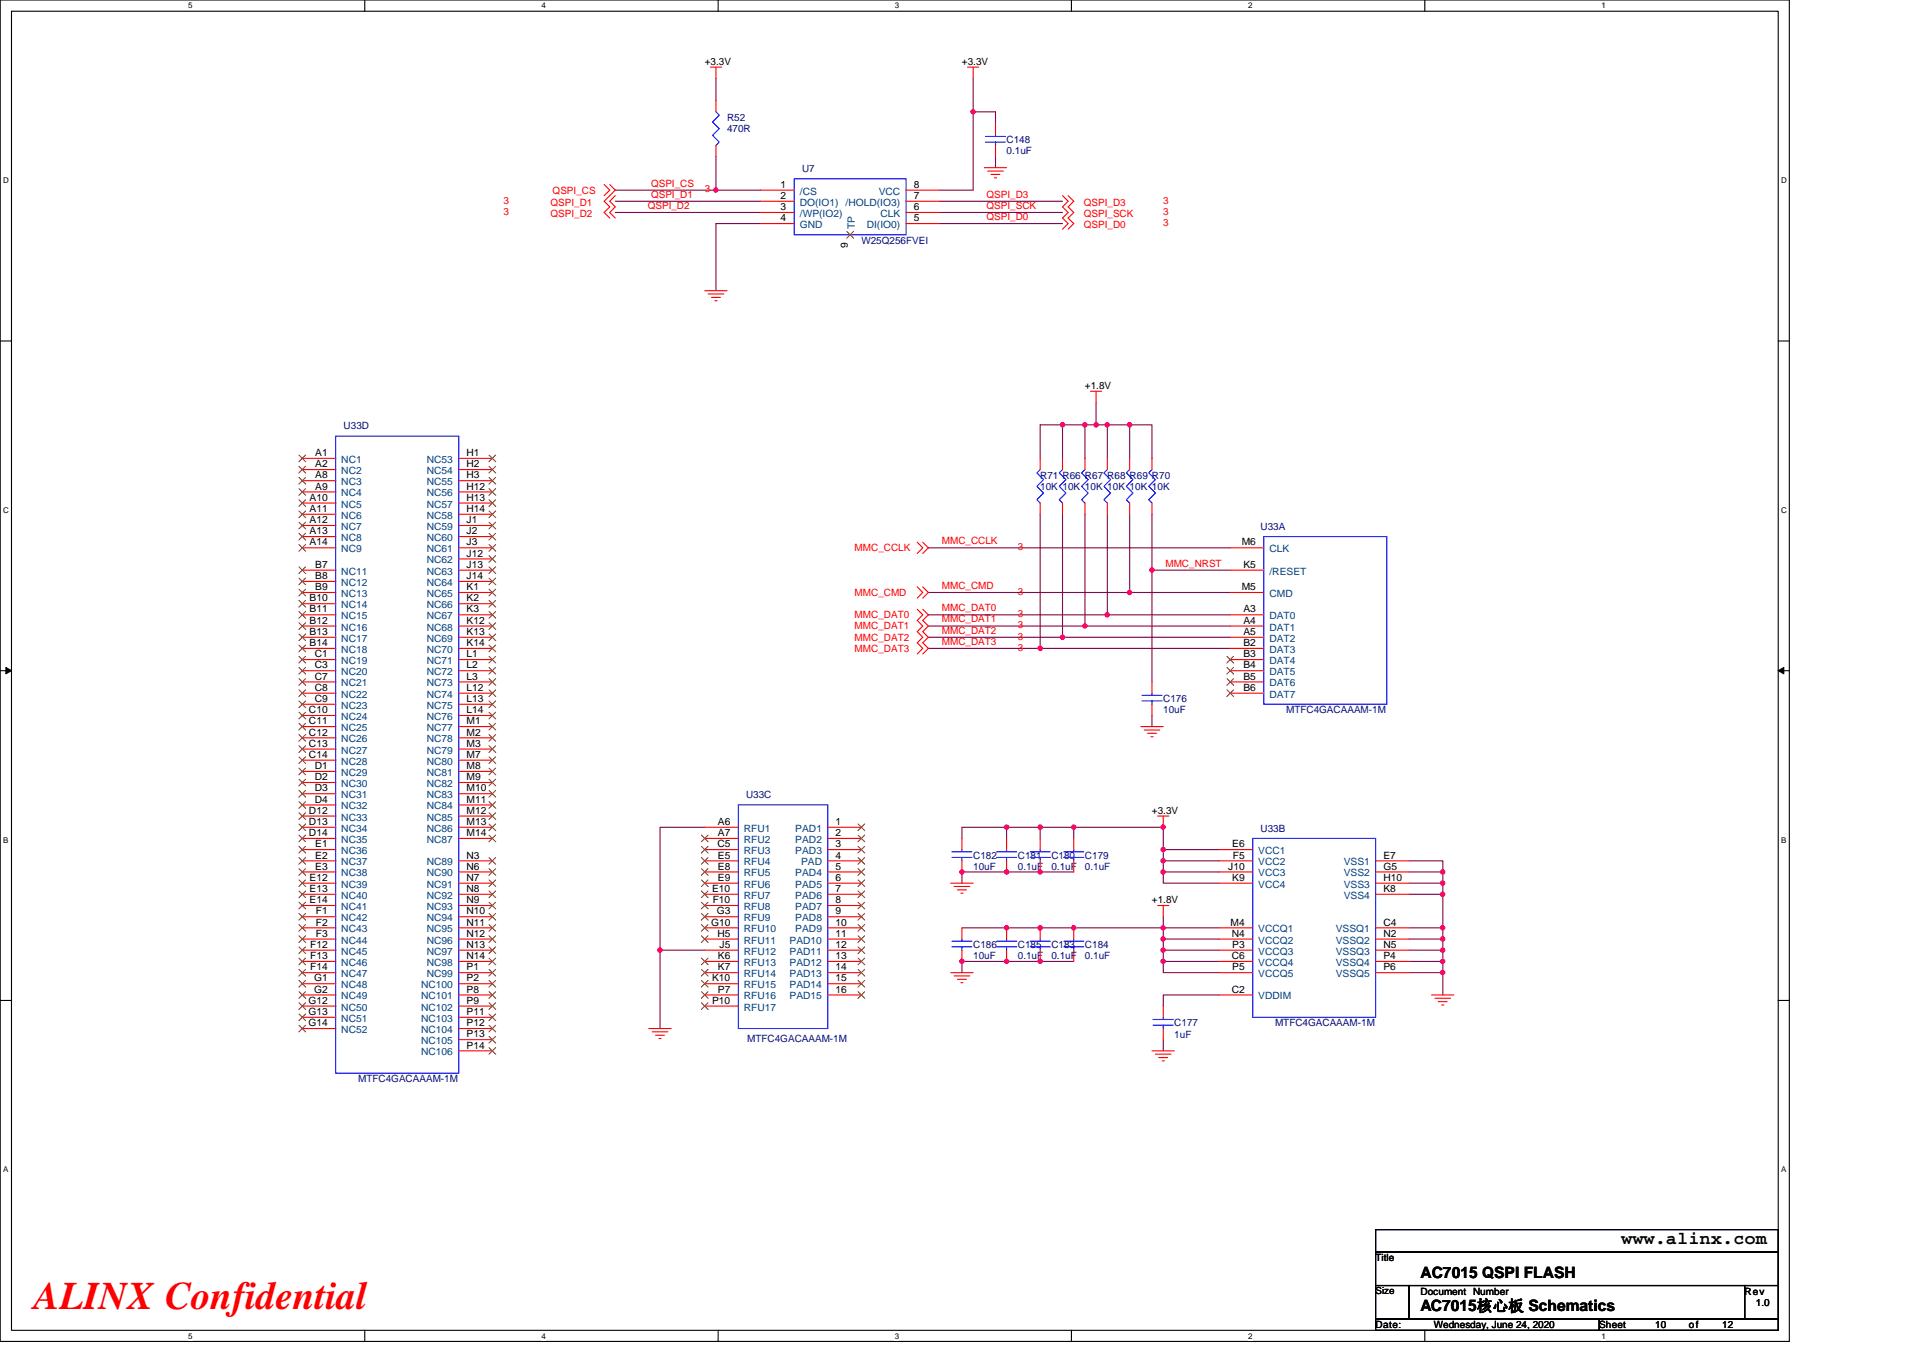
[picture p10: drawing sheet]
<svg xmlns="http://www.w3.org/2000/svg" width="297mm" height="210mm" viewBox="0 0 297 210" stroke-linecap="round" stroke-linejoin="round" font-family="sans-serif">
<path d="M0 0h276.4v207.3h-276.4zM1.8 1.7h272.9v203.8h-272.9z" fill="none" stroke="#000" stroke-width=".17"/>
<g fill="#fff">
<path d="M29.1 .2h.6v1.4h-.6z"/>
<path d="M29.1 205.7h.6v1.4h-.6z"/>
</g>
<path d="M56.3 0v1.7M56.3 205.5v1.8" fill="none" stroke="#000" stroke-width=".17"/>
<g fill="#fff">
<path d="M83.6 .2h.7v1.4h-.7z"/>
<path d="M83.6 205.7h.7v1.4h-.7z"/>
</g>
<path d="M110.9 0v1.7M110.9 205.5v1.8" fill="none" stroke="#000" stroke-width=".17"/>
<g fill="#fff">
<path d="M138.2 .2h.7v1.4h-.7z"/>
<path d="M138.2 205.7h.7v1.4h-.7z"/>
</g>
<path d="M165.5 0v1.7M165.5 205.5v1.8" fill="none" stroke="#000" stroke-width=".17"/>
<g fill="#fff">
<path d="M192.8 .2h.6v1.4h-.6z"/>
<path d="M192.8 205.7h.6v1.4h-.6z"/>
</g>
<path d="M220.1 0v1.7M220.1 205.5v1.8" fill="none" stroke="#000" stroke-width=".17"/>
<g fill="#fff">
<path d="M247.4 .2h.6v1.4h-.6z"/>
<path d="M247.4 205.7h.6v1.4h-.6z"/>
<path d="M.5 27.2h.8v1.4h-.8z"/>
<path d="M275.1 27.2h.9v1.4h-.9z"/>
<path d="M.5 78.1h.8v1.4h-.8z"/>
<path d="M275.1 78.1h.9v1.4h-.9z"/>
</g>
<path d="M0 52.7h1.8M274.7 52.7h1.7" fill="none" stroke="#000" stroke-width=".17"/>
<g fill="#fff">
<path d="M.5 129.1h.8v1.4h-.8z"/>
<path d="M275.1 129.1h.8v1.4h-.8z"/>
</g>
<path d="M0 103.6h1.8M274.7 103.6h1.7" fill="none" stroke="#000" stroke-width=".17"/>
<path d="M.9 103.1l.9 .5-.9 .5zM274.7 103.6l.8-.5v1z" fill="#000" stroke="#000" stroke-width=".15"/>
<g fill="#fff">
<path d="M.5 180h.8v1.4h-.8z"/>
<path d="M275.1 180h.8v1.4h-.8z"/>
</g>
<path d="M0 154.6h1.8M274.7 154.6h1.7M212.5 190h62.2v3.5h-62.2zM212.5 193.5h62.2v5.1h-62.2zM212.5 198.6h5.2v5.2h-5.2zM217.7 198.6h51.8v5.2h-51.8zM269.5 198.6h5.2v5.2h-5.2zM212.5 203.8h34.5v1.7h-34.5zM247 203.8h27.7v1.7h-27.7z" fill="none" stroke="#000" stroke-width=".17"/>
<g fill="none" stroke="#800040" stroke-width=".17">
<path d="M110.6 12.1v3.5M150.3 17.3h3.5v1.7M150.3 17.3v12.1h-5.2M150.3 12.1v5.2M95 32.8h22.5M95 31.1h22.5M95 29.4h15.6M110.6 29.4h6.9M110.6 24.2v5.2M117.5 34.5h-6.9v10.4M145.1 31.1h19M145.1 34.5h19"/>
<path d="M145.1 32.8h19M153.8 24.2v1.7M160.7 79.5v20.7M164.1 70.8v-5.2h-3.4v5.2M164.1 65.6h3.5M164.1 79.5v19M167.6 65.6v5.2M167.6 79.5v17.2M169.3 62.2v3.4h-1.7M169.3 65.6h1.7v5.2M171 79.5v15.5M171 65.6h3.5"/>
<path d="M174.5 79.5v12M174.5 65.6v5.2M174.5 65.6h3.4v5.2M177.9 79.5v8.6M143.4 91.5h31.1M143.4 96.7h24.2M143.4 98.5h20.7M143.4 95h27.6M143.4 84.6h46.6M164.1 98.5h25.9M167.6 96.7h22.4M171 95h19"/>
<path d="M174.5 91.5h15.5M177.9 88.1v17.3M177.9 88.1h12.1M143.4 100.2h17.3M160.7 100.2h29.3M177.9 110.6v1.7M108.9 127.8h-6.9v19M155.5 129.5v-1.7h-6.9v1.7M155.5 127.8h5.2v1.7M160.7 127.8h5.2v1.7M165.9 134.7h-17.3v1.8M165.9 127.8h13.8v3.5h8.6"/>
<path d="M179.7 131.3v1.7h8.6M179.7 133v1.7h8.6M179.7 134.7v1.8h8.6M217.7 133h5.2v1.7M217.7 134.7h5.2v1.8M217.7 136.5h5.2v1.7M217.7 138.2h5.2v5.2M108.9 146.8h-6.9v12.1M148.6 143.4h31.1v1.7M165.9 148.5h-17.3v1.8M179.7 141.6v1.8h8.6M179.7 145.1h8.6"/>
<path d="M179.7 146.8h8.6M179.7 148.5h8.6M179.7 148.5v1.8h8.6M179.7 145.1v1.7M179.7 146.8v1.7M188.3 153.7h-8.6v1.7M217.7 143.4h5.2v1.7M217.7 145.1h5.2v1.7M217.7 146.8h5.2v1.7M217.7 148.5h5.2v1.8M217.7 150.3h5.2v3.4M179.7 160.6v1.8"/>
</g>
<g fill="#f0f" stroke="#f0f" stroke-width=".17">
<circle cx="150.3" cy="17.3" r=".34"/>
<circle cx="110.6" cy="29.4" r=".34"/>
<circle cx="171" cy="95" r=".34"/>
<circle cx="167.6" cy="96.7" r=".33"/>
<circle cx="164.1" cy="98.4" r=".34"/>
<circle cx="160.7" cy="100.2" r=".34"/>
<circle cx="174.5" cy="91.5" r=".34"/>
<circle cx="179.7" cy="131.3" r=".33"/>
<circle cx="179.7" cy="134.7" r=".34"/>
<circle cx="179.7" cy="133" r=".34"/>
<circle cx="167.6" cy="65.6" r=".34"/>
<circle cx="164.1" cy="65.6" r=".34"/>
<circle cx="169.3" cy="65.6" r=".34"/>
<circle cx="171" cy="65.6" r=".34"/>
<circle cx="174.5" cy="65.6" r=".34"/>
<circle cx="177.9" cy="88.1" r=".33"/>
<circle cx="179.7" cy="143.4" r=".34"/>
<circle cx="179.7" cy="145.1" r=".34"/>
<circle cx="179.7" cy="146.8" r=".34"/>
<circle cx="179.7" cy="148.5" r=".33"/>
<circle cx="222.8" cy="134.7" r=".34"/>
<circle cx="222.8" cy="136.4" r=".34"/>
<circle cx="222.8" cy="138.2" r=".34"/>
<circle cx="222.8" cy="143.4" r=".34"/>
<circle cx="222.8" cy="145.1" r=".34"/>
<circle cx="222.8" cy="146.8" r=".34"/>
<circle cx="222.8" cy="148.5" r=".33"/>
<circle cx="222.8" cy="150.3" r=".34"/>
<circle cx="179.7" cy="127.8" r=".34"/>
<circle cx="165.8" cy="127.8" r=".34"/>
<circle cx="155.5" cy="127.8" r=".34"/>
<circle cx="160.7" cy="127.8" r=".34"/>
<circle cx="165.8" cy="143.4" r=".34"/>
<circle cx="160.7" cy="143.4" r=".34"/>
<circle cx="155.5" cy="143.4" r=".34"/>
<circle cx="148.6" cy="134.7" r=".34"/>
<circle cx="155.5" cy="134.7" r=".34"/>
<circle cx="160.7" cy="134.7" r=".34"/>
<circle cx="155.5" cy="148.5" r=".33"/>
<circle cx="160.7" cy="148.5" r=".33"/>
<circle cx="148.6" cy="148.5" r=".33"/>
<circle cx="101.9" cy="146.8" r=".34"/>
</g>
<g fill="none" stroke="#f00" stroke-width=".17">
<path d="M109.7 10.4h1.8M110.6 10.4v1.7M110.6 15.6v1.7M149.5 10.4h1.7M150.3 10.4v1.7M153.8 19v1.7M93.3 28.5l.9 .9-.9 .8M94.2 28.5l.8 .9-1.7 1.7 .9 .9-.9 .8 .9 .9M95 30.2l-.8 .9 .8 .9-.8 .8 .8 .9M110.6 22.5v1.7M117.5 29.4h5.2M117.5 31.1h5.2"/>
<path d="M117.5 32.8h5.2M117.5 34.5h5.2M131.3 36.3h.1M140 34.5h5.1M140 32.8h5.1M140 31.1h5.1M140 29.4h5.1M152 25.9h3.5M152.6 26.4h2.4M153.1 26.9h1.3M153.6 27.5h.3M153.8 22.5v1.7"/>
<path d="M164.1 30.2l.9 .9-.9 .9 .9 .8-.9 .9 .9 .8-.9 .9M165 30.2l.9 .9-.9 .9 .9 .8-.9 .9 .9 .8-.9 .9M108.9 44.9h3.4M109.4 45.4h2.4M109.9 46h1.4M110.4 46.5h.4M46.7 70.8h5.2M46.7 72.6h5.2M46.7 74.3h5.2M46.7 76h5.2M46.7 77.7h5.2M46.7 79.5h5.2"/>
<path d="M70.9 70.8h5.1M70.9 72.6h5.1M70.9 74.3h5.1M70.9 76h5.1M70.9 77.7h5.1M70.9 79.5h5.1M160.7 77.7v1.8M160.7 70.8v1.8M164.1 77.7v1.8M164.1 70.8v1.8M167.6 77.7v1.8M167.6 70.8v1.8"/>
<path d="M168.4 60.5h1.8M169.3 60.5v1.7M171 77.7v1.8M171 70.8v1.8M174.5 77.7v1.8M174.5 70.8v1.8M177.9 77.7v1.8M177.9 70.8v1.8M46.7 81.2h5.2M46.7 82.9h5.2M46.7 84.6h5.2M46.7 88.1h5.2"/>
<path d="M46.7 89.8h5.2M46.7 91.5h5.2M46.7 93.3h5.2M46.7 95h5.2M46.7 96.7h5.2M46.7 98.5h5.2M70.9 81.2h5.1M70.9 91.5h5.1M70.9 93.3h5.1M70.9 95h5.1M70.9 96.7h5.1M70.9 98.5h5.1"/>
<path d="M70.9 82.9h5.1M70.9 84.6h5.1M70.9 86.4h5.1M70.9 88.1h5.1M70.9 89.8h5.1M141.7 83.8l.8 .8-.8 .9M141.7 90.7l.8 .8-.8 .9M141.7 94.1l.8 .9-.8 .9 .8 .8-.8 .9 .8 .9-.8 .8 .8 .9-.8 .8M142.5 83.8l.9 .8-.9 .9M142.5 90.7l.9 .8-.9 .9M142.5 94.1l.9 .9-.9 .9 .9 .8-.9 .9 .9 .9-.9 .8 .9 .9-.9 .8M190 84.6h5.2"/>
<path d="M190 88.1h5.2M190 91.5h5.2M190 95h5.2M190 96.7h5.2M190 98.5h5.2M46.7 100.2h5.2M46.7 101.9h5.2M46.7 103.6h5.2M46.7 105.4h5.2M46.7 107.1h5.2M46.7 108.8h5.2M46.7 110.6h5.2"/>
<path d="M46.7 112.3h5.2M46.7 114h5.2M46.7 115.7h5.2M46.7 117.5h5.2M46.7 119.2h5.2M70.9 100.2h5.1M70.9 101.9h5.1M70.9 103.6h5.1M70.9 105.4h5.1M70.9 107.1h5.1M70.9 108.8h5.1M70.9 110.6h5.1"/>
<path d="M70.9 112.3h5.1M70.9 114h5.1M70.9 115.7h5.1M70.9 117.5h5.1M70.9 119.2h5.1M176.2 112.3h3.5M176.7 112.8h2.5M177.3 113.3h1.3M177.8 113.8h.3M177.9 105.4v1.7M177.9 108.8v1.8M190 100.2h5.2"/>
<path d="M190 101.9h5.2M190 103.6h5.2M190 105.4h5.2M190 107.1h5.2M46.7 120.9h5.2M46.7 122.6h5.2M46.7 124.4h5.2M46.7 126.1h5.2M46.7 127.8h5.2M46.7 129.5h5.2M46.7 131.3h5.2M46.7 133h5.2"/>
<path d="M46.7 134.7h5.2M46.7 136.5h5.2M46.7 138.2h5.2M46.7 139.9h5.2M70.9 120.9h5.1M70.9 122.6h5.1M70.9 124.4h5.1M70.9 126.1h5.1M70.9 127.8h5.1M70.9 129.5h5.1M70.9 133h5.1M70.9 134.7h5.1"/>
<path d="M70.9 136.5h5.1M70.9 138.2h5.1M70.9 139.9h5.1M108.9 127.8h5.1M108.9 129.5h5.1M108.9 131.3h5.1M108.9 133h5.1M108.9 134.7h5.1M108.9 136.5h5.1M108.9 138.2h5.1M108.9 139.9h5.1M127.9 127.8h5.2"/>
<path d="M127.9 129.5h5.2M127.9 131.3h5.2M127.9 133h5.2M127.9 134.7h5.2M127.9 136.5h5.2M127.9 138.2h5.2M127.9 139.9h5.2M146.9 136.5h3.4M147.4 137h2.4M147.9 137.5h1.4M148.4 138h.4M148.6 129.5v1.8"/>
<path d="M148.6 133v1.7M155.5 129.5v1.8M155.5 133v1.7M160.7 129.5v1.8M160.7 133v1.7M165.9 129.5v1.8M165.9 133v1.7M178.8 126.1h1.7M178.8 139.9h1.7M179.7 126.1v1.7M179.7 139.9v1.7M188.3 131.3h5.2"/>
<path d="M188.3 133h5.2M188.3 134.7h5.2M188.3 136.5h5.2M212.5 133h5.2M212.5 134.7h5.2M212.5 136.5h5.2M212.5 138.2h5.2M46.7 141.6h5.2M46.7 143.4h5.2M46.7 145.1h5.2M46.7 146.8h5.2M46.7 148.5h5.2"/>
<path d="M46.7 150.3h5.2M46.7 152h5.2M46.7 153.7h5.2M46.7 155.4h5.2M46.7 157.2h5.2M46.7 158.9h5.2M70.9 141.6h5.1M70.9 143.4h5.1M70.9 145.1h5.1M70.9 146.8h5.1M70.9 148.5h5.1M70.9 150.3h5.1"/>
<path d="M70.9 152h5.1M70.9 153.7h5.1M70.9 155.4h5.1M70.9 157.2h5.1M70.9 158.9h5.1M100.2 158.9h3.5M100.7 159.4h2.5M101.3 160h1.3M108.9 141.6h5.1M108.9 143.4h5.1M108.9 145.1h5.1M108.9 146.8h5.1"/>
<path d="M108.9 148.5h5.1M108.9 150.3h5.1M108.9 152h5.1M108.9 153.7h5.1M108.9 155.4h5.1M127.9 141.6h5.2M127.9 143.4h5.2M127.9 145.1h5.2M127.9 146.8h5.2M127.9 148.5h5.2M127.9 150.3h5.2M127.9 152h5.2"/>
<path d="M127.9 153.7h5.2M146.9 150.3h3.4M147.4 150.8h2.4M147.9 151.3h1.4M148.4 151.8h.4M148.6 143.4v1.7M148.6 146.8v1.7M155.5 143.4v1.7M155.5 146.8v1.7M160.7 143.4v1.7M160.7 146.8v1.7M165.9 143.4v1.7"/>
<path d="M165.9 146.8v1.7M179.7 155.4v1.8M179.7 158.9v1.7M188.3 143.4h5.2M188.3 145.1h5.2M188.3 146.8h5.2M188.3 148.5h5.2M188.3 150.3h5.2M188.3 153.7h5.2M212.5 143.4h5.2M212.5 145.1h5.2M212.5 146.8h5.2"/>
<path d="M212.5 150.3h5.2M212.5 148.5h5.2M221.1 153.7h3.5M221.7 154.2h2.4M222.2 154.8h1.3M222.7 155.3h.3M70.9 160.6h5.1M70.9 162.4h5.1M101.8 160.5h.3M177.9 162.4h3.5M178.5 162.9h2.4M179 163.4h1.4"/>
<path d="M179.5 163.9h.3"/>
</g>
<g fill="none" stroke="#00f" stroke-width=".17">
<path d="M110.6 17.3l.5 .5-1 1 1 1.1-1 1 1 1-.5 .6M122.7 27.6h17.3v8.7h-17.3zM152.2 21.9h3.1M152.2 21.1h3.1M153.8 20.7v.4M153.8 21.9v.6M51.9 67.4h19v98.4h-19zM160.7 72.6l-.5 .5 1 1-1 1 1 1.1-1 1 .5 .5M164.1 72.6l-.5 .5 1.1 1-1.1 1 1.1 1.1-1.1 1 .5 .5M167.6 72.6l-.5 .5 1 1-1 1 1 1.1-1 1 .5 .5M171 72.6l-.5 .5 1.1 1-1.1 1 1.1 1.1-1.1 1 .5 .5M174.5 72.6l-.5 .5 1 1-1 1 1 1.1-1 1 .5 .5"/>
<path d="M177.9 72.6l-.5 .5 1.1 1-1.1 1 1.1 1.1-1.1 1 .5 .5M195.2 82.9h19v25.9h-19zM176.4 108.3h3.1M176.4 107.4h3.1M177.9 107.1v.3M177.9 108.3v.5M114 124.4h13.9v34.5h-13.9zM147 132.5h3.1M147 131.6h3.1M148.6 131.3v.3M148.6 132.5v.5M153.9 132.5h3.2"/>
<path d="M153.9 131.6h3.2M155.5 131.3v.3M155.5 132.5v.5M159.1 132.5h3.1M159.1 131.6h3.1M160.7 131.3v.3M160.7 132.5v.5M164.3 132.5h3.1M164.3 131.6h3.1M165.9 131.3v.3M165.9 132.5v.5M193.5 129.5h19v27.7h-19z"/>
<path d="M147 146.3h3.1M147 145.4h3.1M148.6 145.1v.3M148.6 146.3v.5M153.9 146.3h3.2M153.9 145.4h3.2M155.5 145.1v.3M155.5 146.3v.5M159.1 146.3h3.1M159.1 145.4h3.1M160.7 145.1v.3M160.7 146.3v.5"/>
<path d="M164.3 146.3h3.1M164.3 145.4h3.1M165.9 145.1v.3M165.9 146.3v.5M178.1 158.4h3.1M178.1 157.5h3.1M179.7 157.2v.3M179.7 158.4v.5"/>
</g>
<g fill="none" stroke="#804000" stroke-width=".15">
<path d="M130.8 35.8l1 1M131.8 35.8l-1 1M46.2 70.3l1 1.1M46.2 72.1l1 1M46.2 73.8l1 1M46.2 75.5l1 1M46.2 77.2l1 1.1M46.2 79l1 1M47.2 70.3l-1 1.1M47.2 72.1l-1 1M47.2 73.8l-1 1M47.2 75.5l-1 1"/>
<path d="M47.2 77.2l-1 1.1M47.2 79l-1 1M75.5 70.3l1.1 1.1M75.5 72.1l1.1 1M75.5 73.8l1.1 1M75.5 75.5l1.1 1M75.5 77.2l1.1 1.1M75.5 79l1.1 1M76.6 70.3l-1.1 1.1M76.6 72.1l-1.1 1M76.6 73.8l-1.1 1M76.6 75.5l-1.1 1"/>
<path d="M76.6 77.2l-1.1 1.1M76.6 79l-1.1 1M46.2 80.7l1 1M46.2 82.4l1 1M46.2 84.1l1 1.1M46.2 87.6l1 1M46.2 89.3l1 1.1M46.2 91l1 1.1M46.2 92.8l1 1M46.2 94.5l1 1M46.2 96.2l1 1.1M46.2 98l1 1"/>
<path d="M46.2 99.7l1 1M47.2 80.7l-1 1M47.2 82.4l-1 1M47.2 84.1l-1 1.1M47.2 87.6l-1 1M47.2 89.3l-1 1.1M47.2 91l-1 1.1M47.2 92.8l-1 1M47.2 94.5l-1 1M47.2 96.2l-1 1.1M47.2 98l-1 1M47.2 99.7l-1 1"/>
<path d="M75.5 80.7l1.1 1M75.5 91l1.1 1.1M75.5 92.8l1.1 1M75.5 94.5l1.1 1M75.5 96.2l1.1 1.1M75.5 98l1.1 1M75.5 99.7l1.1 1M75.5 82.4l1.1 1M75.5 84.1l1.1 1.1M75.5 85.9l1.1 1M75.5 87.6l1.1 1M75.5 89.3l1.1 1.1"/>
<path d="M76.6 80.7l-1.1 1M76.6 91l-1.1 1.1M76.6 92.8l-1.1 1M76.6 94.5l-1.1 1M76.6 96.2l-1.1 1.1M76.6 98l-1.1 1M76.6 99.7l-1.1 1M76.6 82.4l-1.1 1M76.6 84.1l-1.1 1.1M76.6 85.9l-1.1 1M76.6 87.6l-1.1 1M76.6 89.3l-1.1 1.1"/>
<path d="M46.2 101.4l1 1M46.2 103.1l1 1.1M46.2 104.9l1 1M46.2 106.6l1 1M46.2 108.3l1 1M46.2 110l1 1.1M46.2 111.8l1 1M46.2 113.5l1 1M46.2 115.2l1 1.1M46.2 116.9l1 1.1M46.2 118.7l1 1M47.2 101.4l-1 1"/>
<path d="M47.2 103.1l-1 1.1M47.2 104.9l-1 1M47.2 106.6l-1 1M47.2 108.3l-1 1M47.2 110l-1 1.1M47.2 111.8l-1 1M47.2 113.5l-1 1M47.2 115.2l-1 1.1M47.2 116.9l-1 1.1M47.2 118.7l-1 1M75.5 101.4l1.1 1M75.5 103.1l1.1 1.1"/>
<path d="M75.5 104.9l1.1 1M75.5 106.6l1.1 1M75.5 108.3l1.1 1M75.5 110l1.1 1.1M75.5 111.8l1.1 1M75.5 113.5l1.1 1M75.5 115.2l1.1 1.1M75.5 116.9l1.1 1.1M75.5 118.7l1.1 1M76.6 101.4l-1.1 1M76.6 103.1l-1.1 1.1M76.6 104.9l-1.1 1"/>
<path d="M76.6 106.6l-1.1 1M76.6 108.3l-1.1 1M76.6 110l-1.1 1.1M76.6 111.8l-1.1 1M76.6 113.5l-1.1 1M76.6 115.2l-1.1 1.1M76.6 116.9l-1.1 1.1M76.6 118.7l-1.1 1M189.5 101.4l1.1 1M189.5 103.1l1.1 1.1M189.5 104.9l1.1 1M189.5 106.6l1.1 1"/>
<path d="M190.5 101.4l-1 1M190.5 103.1l-1 1.1M190.5 104.9l-1 1M190.5 106.6l-1 1M46.2 120.4l1 1M46.2 122.1l1 1.1M46.2 123.9l1 1M46.2 125.6l1 1M46.2 127.3l1 1.1M46.2 129l1 1.1M46.2 130.8l1 1M46.2 132.5l1 1"/>
<path d="M46.2 134.2l1 1.1M46.2 136l1 1M46.2 137.7l1 1M46.2 139.4l1 1M47.2 120.4l-1 1M47.2 122.1l-1 1.1M47.2 123.9l-1 1M47.2 125.6l-1 1M47.2 127.3l-1 1.1M47.2 129l-1 1.1M47.2 130.8l-1 1M47.2 132.5l-1 1"/>
<path d="M47.2 134.2l-1 1.1M47.2 136l-1 1M47.2 137.7l-1 1M47.2 139.4l-1 1M75.5 120.4l1.1 1M75.5 122.1l1.1 1.1M75.5 123.9l1.1 1M75.5 125.6l1.1 1M75.5 127.3l1.1 1.1M75.5 129l1.1 1.1M75.5 132.5l1.1 1M75.5 134.2l1.1 1.1"/>
<path d="M75.5 136l1.1 1M75.5 137.7l1.1 1M75.5 139.4l1.1 1M76.6 120.4l-1.1 1M76.6 122.1l-1.1 1.1M76.6 123.9l-1.1 1M76.6 125.6l-1.1 1M76.6 127.3l-1.1 1.1M76.6 129l-1.1 1.1M76.6 132.5l-1.1 1M76.6 134.2l-1.1 1.1M76.6 136l-1.1 1"/>
<path d="M76.6 137.7l-1.1 1M76.6 139.4l-1.1 1M108.3 129l1.1 1.1M108.3 130.8l1.1 1M108.3 132.5l1.1 1M108.3 134.2l1.1 1.1M108.3 136l1.1 1M108.3 137.7l1.1 1M108.3 139.4l1.1 1M109.4 129l-1.1 1.1M109.4 130.8l-1.1 1M109.4 132.5l-1.1 1"/>
<path d="M109.4 134.2l-1.1 1.1M109.4 136l-1.1 1M109.4 137.7l-1.1 1M109.4 139.4l-1.1 1M132.5 127.3l1.1 1.1M132.5 129l1.1 1.1M132.5 130.8l1.1 1M132.5 132.5l1.1 1M132.5 134.2l1.1 1.1M132.5 136l1.1 1M132.5 137.7l1.1 1M132.5 139.4l1.1 1"/>
<path d="M133.6 127.3l-1.1 1.1M133.6 129l-1.1 1.1M133.6 130.8l-1.1 1M133.6 132.5l-1.1 1M133.6 134.2l-1.1 1.1M133.6 136l-1.1 1M133.6 137.7l-1.1 1M133.6 139.4l-1.1 1M46.2 141.1l1 1.1M46.2 142.9l1 1M46.2 144.6l1 1M46.2 146.3l1 1"/>
<path d="M46.2 148l1 1.1M46.2 149.8l1 1M46.2 151.5l1 1M46.2 153.2l1 1.1M46.2 154.9l1 1.1M46.2 156.7l1 1M46.2 158.4l1 1M47.2 141.1l-1 1.1M47.2 142.9l-1 1M47.2 144.6l-1 1M47.2 146.3l-1 1M47.2 148l-1 1.1"/>
<path d="M47.2 149.8l-1 1M47.2 151.5l-1 1M47.2 153.2l-1 1.1M47.2 154.9l-1 1.1M47.2 156.7l-1 1M47.2 158.4l-1 1M75.5 141.1l1.1 1.1M75.5 142.9l1.1 1M75.5 144.6l1.1 1M75.5 146.3l1.1 1M75.5 148l1.1 1.1M75.5 149.8l1.1 1"/>
<path d="M75.5 151.5l1.1 1M75.5 153.2l1.1 1.1M75.5 154.9l1.1 1.1M75.5 156.7l1.1 1M75.5 158.4l1.1 1M76.6 141.1l-1.1 1.1M76.6 142.9l-1.1 1M76.6 144.6l-1.1 1M76.6 146.3l-1.1 1M76.6 148l-1.1 1.1M76.6 149.8l-1.1 1M76.6 151.5l-1.1 1"/>
<path d="M76.6 153.2l-1.1 1.1M76.6 154.9l-1.1 1.1M76.6 156.7l-1.1 1M76.6 158.4l-1.1 1M108.3 141.1l1.1 1.1M108.3 142.9l1.1 1M108.3 144.6l1.1 1M108.3 148l1.1 1.1M108.3 149.8l1.1 1M108.3 151.5l1.1 1M108.3 153.2l1.1 1.1M108.3 154.9l1.1 1.1"/>
<path d="M109.4 141.1l-1.1 1.1M109.4 142.9l-1.1 1M109.4 144.6l-1.1 1M109.4 148l-1.1 1.1M109.4 149.8l-1.1 1M109.4 151.5l-1.1 1M109.4 153.2l-1.1 1.1M109.4 154.9l-1.1 1.1M132.5 141.1l1.1 1.1M132.5 142.9l1.1 1M132.5 144.6l1.1 1M132.5 146.3l1.1 1"/>
<path d="M132.5 148l1.1 1.1M132.5 149.8l1.1 1M132.5 151.5l1.1 1M132.5 153.2l1.1 1.1M133.6 141.1l-1.1 1.1M133.6 142.9l-1.1 1M133.6 144.6l-1.1 1M133.6 146.3l-1.1 1M133.6 148l-1.1 1.1M133.6 149.8l-1.1 1M133.6 151.5l-1.1 1M133.6 153.2l-1.1 1.1"/>
<path d="M75.5 160.1l1.1 1.1M75.5 161.9l1.1 1M76.6 160.1l-1.1 1.1M76.6 161.9l-1.1 1"/>
</g>
<text font-size="6" fill="#f00" x="5.2" y="202.3">ALINX Confidential</text>
<text font-size="2.8" x="250.5" y="192.3">www.alinx.com</text>
<g font-size="2.4">
<text x="219.4" y="197.4">AC7015 QSPI FLASH</text>
<text x="219.4" y="202.6">AC7015核心板 Schematics</text>
</g>
<g font-size="1.5">
<text x="108.9" y="10">+3.3V</text>
<text x="148.6" y="10">+3.3V</text>
<text x="120.6" y="29">1</text>
<text x="141.2" y="29">8</text>
<text x="120.6" y="30.7">2</text>
<text x="120.6" y="32.5">3</text>
<text x="120.6" y="34.2">4</text>
<text x="141.2" y="34.2">5</text>
<text x="141.2" y="30.7">7</text>
<text x="141.2" y="32.5">6</text>
<text x="131" y="38.4" transform="rotate(-90 131 38.4)">9</text>
<text x="167.6" y="60.1">+1.8V</text>
<text x="48.7" y="70.5">A1</text>
<text x="72.1" y="70.5">H1</text>
<text x="47.8" y="77.4">A10</text>
<text x="48.7" y="72.2">A2</text>
<text x="48.7" y="73.9">A8</text>
<text x="48.7" y="75.6">A9</text>
<text x="72.1" y="72.2">H2</text>
<text x="72.1" y="73.9">H3</text>
<text x="72.1" y="75.6">H12</text>
<text x="72.1" y="77.4">H13</text>
<text x="47.8" y="79.1">A11</text>
<text x="47.8" y="80.8">A12</text>
<text x="47.8" y="82.6">A13</text>
<text x="72.1" y="79.1">H14</text>
<text x="72.1" y="80.8">J1</text>
<text x="72.1" y="82.6">J2</text>
<text x="47.8" y="84.3">A14</text>
<text x="48.7" y="87.7">B7</text>
<text x="48.7" y="89.5">B8</text>
<text x="72.1" y="84.3">J3</text>
<text x="72.1" y="86">J12</text>
<text x="72.1" y="87.7">J13</text>
<text x="72.1" y="89.5">J14</text>
<text x="191.8" y="84.3">M6</text>
<text x="192.1" y="87.7">K5</text>
<text x="47.8" y="92.9">B10</text>
<text x="47.8" y="94.6">B11</text>
<text x="48.7" y="91.2">B9</text>
<text x="72.1" y="91.2">K1</text>
<text x="72.1" y="92.9">K2</text>
<text x="72.1" y="94.6">K3</text>
<text x="191.8" y="91.2">M5</text>
<text x="192.1" y="94.6">A3</text>
<text x="47.8" y="96.4">B12</text>
<text x="47.8" y="98.1">B13</text>
<text x="47.8" y="99.8">B14</text>
<text x="48.6" y="101.6">C1</text>
<text x="72.1" y="96.4">K12</text>
<text x="72.1" y="98.1">K13</text>
<text x="72.1" y="99.8">K14</text>
<text x="72.1" y="101.6">L1</text>
<text x="192.1" y="96.4">A4</text>
<text x="192.1" y="98.1">A5</text>
<text x="192.1" y="99.8">B2</text>
<text x="192.1" y="101.6">B3</text>
<text x="48.6" y="103.3">C3</text>
<text x="48.6" y="105">C7</text>
<text x="48.6" y="106.7">C8</text>
<text x="72.1" y="103.3">L2</text>
<text x="72.1" y="105">L3</text>
<text x="72.1" y="106.7">L12</text>
<text x="192.1" y="103.3">B4</text>
<text x="192.1" y="105">B5</text>
<text x="192.1" y="106.7">B6</text>
<text x="47.7" y="110.2">C10</text>
<text x="47.7" y="111.9">C11</text>
<text x="47.7" y="113.6">C12</text>
<text x="48.6" y="108.5">C9</text>
<text x="72.1" y="108.5">L13</text>
<text x="72.1" y="110.2">L14</text>
<text x="72.1" y="111.9">M1</text>
<text x="72.1" y="113.6">M2</text>
<text x="47.7" y="115.4">C13</text>
<text x="47.7" y="117.1">C14</text>
<text x="48.6" y="118.8">D1</text>
<text x="72.1" y="115.4">M3</text>
<text x="72.1" y="117.1">M7</text>
<text x="72.1" y="118.8">M8</text>
<text x="47.7" y="125.7">D12</text>
<text x="48.6" y="120.5">D2</text>
<text x="48.6" y="122.3">D3</text>
<text x="48.6" y="124">D4</text>
<text x="72.1" y="120.5">M9</text>
<text x="72.1" y="122.3">M10</text>
<text x="72.1" y="124">M11</text>
<text x="72.1" y="125.7">M12</text>
<text x="177.9" y="125.8">+3.3V</text>
<text x="47.7" y="127.5">D13</text>
<text x="47.7" y="129.2">D14</text>
<text x="48.7" y="130.9">E1</text>
<text x="72.1" y="127.5">M13</text>
<text x="72.1" y="129.2">M14</text>
<text x="110.8" y="130.9">C5</text>
<text x="110.9" y="127.5">A6</text>
<text x="110.9" y="129.2">A7</text>
<text x="129.1" y="127.5">1</text>
<text x="129.1" y="129.2">2</text>
<text x="129.1" y="130.9">3</text>
<text x="190.3" y="130.9">E6</text>
<text x="47.8" y="136.1">E12</text>
<text x="47.8" y="137.8">E13</text>
<text x="48.7" y="132.7">E2</text>
<text x="48.7" y="134.4">E3</text>
<text x="72.1" y="132.7">N3</text>
<text x="72.1" y="134.4">N6</text>
<text x="72.1" y="136.1">N7</text>
<text x="72.1" y="137.8">N8</text>
<text x="110" y="137.8">E10</text>
<text x="110.9" y="132.7">E5</text>
<text x="110.9" y="134.4">E8</text>
<text x="110.9" y="136.1">E9</text>
<text x="129.1" y="134.4">5</text>
<text x="129.1" y="136.1">6</text>
<text x="129.1" y="137.8">7</text>
<text x="129.1" y="132.7">4</text>
<text x="189.7" y="134.4">J10</text>
<text x="190.3" y="136.1">K9</text>
<text x="190.4" y="132.7">F5</text>
<text x="213.7" y="132.7">E7</text>
<text x="213.7" y="134.4">G5</text>
<text x="213.7" y="136.1">H10</text>
<text x="213.7" y="137.8">K8</text>
<text x="47.8" y="139.6">E14</text>
<text x="48.8" y="141.3">F1</text>
<text x="48.8" y="143">F2</text>
<text x="72.1" y="139.6">N9</text>
<text x="72.1" y="141.3">N10</text>
<text x="72.1" y="143">N11</text>
<text x="109.8" y="143">G10</text>
<text x="110.1" y="139.6">F10</text>
<text x="110.7" y="141.3">G3</text>
<text x="129.1" y="139.6">8</text>
<text x="129.1" y="141.3">9</text>
<text x="129.1" y="143">10</text>
<text x="177.9" y="139.6">+1.8V</text>
<text x="190.1" y="143">M4</text>
<text x="213.7" y="143">C4</text>
<text x="47.9" y="146.5">F12</text>
<text x="47.9" y="148.2">F13</text>
<text x="47.9" y="149.9">F14</text>
<text x="48.8" y="144.7">F3</text>
<text x="72.1" y="144.7">N12</text>
<text x="72.1" y="146.5">N13</text>
<text x="72.1" y="148.2">N14</text>
<text x="72.1" y="149.9">P1</text>
<text x="110.8" y="144.7">H5</text>
<text x="110.9" y="148.2">K6</text>
<text x="110.9" y="149.9">K7</text>
<text x="111.2" y="146.5">J5</text>
<text x="129.1" y="144.7">11</text>
<text x="129.1" y="146.5">12</text>
<text x="129.1" y="148.2">13</text>
<text x="129.1" y="149.9">14</text>
<text x="190.3" y="144.7">N4</text>
<text x="190.3" y="148.2">C6</text>
<text x="190.3" y="146.5">P3</text>
<text x="190.3" y="149.9">P5</text>
<text x="213.7" y="144.7">N2</text>
<text x="213.7" y="146.5">N5</text>
<text x="213.7" y="149.9">P6</text>
<text x="213.7" y="148.2">P4</text>
<text x="47.6" y="155.1">G12</text>
<text x="48.5" y="151.6">G1</text>
<text x="48.5" y="153.4">G2</text>
<text x="72.1" y="151.6">P2</text>
<text x="72.1" y="153.4">P8</text>
<text x="72.1" y="155.1">P9</text>
<text x="110" y="151.6">K10</text>
<text x="110" y="155.1">P10</text>
<text x="110.9" y="153.4">P7</text>
<text x="129.1" y="151.6">15</text>
<text x="129.1" y="153.4">16</text>
<text x="190.3" y="153.4">C2</text>
<text x="47.6" y="156.8">G13</text>
<text x="47.6" y="158.6">G14</text>
<text x="72.1" y="156.8">P11</text>
<text x="72.1" y="158.6">P12</text>
<text x="72.1" y="160.3">P13</text>
<text x="72.1" y="162">P14</text>
<text x="212.5" y="194.9">Title</text>
<text x="212.5" y="200">Size</text>
<text x="219.4" y="200">Document Number</text>
<text x="269.5" y="200">Rev</text>
<text x="271.2" y="201.8">1.0</text>
<text x="212.5" y="205.2">Date:</text>
<text x="221.5" y="205.2">Wednesday, June 24, 2020</text>
<text x="247" y="205.2">Sheet</text>
<text x="255.7" y="205.2">10</text>
<text x="260.9" y="205.2">of</text>
<text x="266" y="205.2">12</text>
</g>
<g font-size="1.5" fill="#000080">
<text x="112.3" y="18.7">R52</text>
<text x="112.3" y="20.4">470R</text>
<text x="155.5" y="22.1">C148</text>
<text x="155.5" y="23.9">0.1uF</text>
<text x="123.9" y="26.6">U7</text>
<text x="133.1" y="37.7">W25Q256FVEI</text>
<text x="53.1" y="66.4">U33D</text>
<text x="160.7" y="74">R71 R66 R67 R68 R69 R70</text>
<text x="160.7" y="75.7">10K 10K 10K 10K 10K 10K</text>
<text x="194.7" y="81.9">U33A</text>
<text x="179.7" y="108.5">C176</text>
<text x="179.7" y="110.2">10uF</text>
<text x="198.7" y="110.2">MTFC4GACAAAM-1M</text>
<text x="115.2" y="123.3">U33C</text>
<text x="194.7" y="128.5">U33B</text>
<text x="150.3" y="132.7">C182</text>
<text x="150.3" y="134.4">10uF</text>
<text x="157.2" y="132.7">C181</text>
<text x="157.2" y="134.4">0.1uF</text>
<text x="162.4" y="132.7">C180</text>
<text x="162.4" y="134.4">0.1uF</text>
<text x="167.6" y="132.7">C179</text>
<text x="167.6" y="134.4">0.1uF</text>
<text x="150.3" y="146.5">C186</text>
<text x="150.3" y="148.2">10uF</text>
<text x="157.2" y="146.5">C185</text>
<text x="157.2" y="148.2">0.1uF</text>
<text x="162.4" y="146.5">C183</text>
<text x="162.4" y="148.2">0.1uF</text>
<text x="167.6" y="146.5">C184</text>
<text x="167.6" y="148.2">0.1uF</text>
<text x="115.4" y="161">MTFC4GACAAAM-1M</text>
<text x="181.4" y="158.6">C177</text>
<text x="181.4" y="160.3">1uF</text>
<text x="197" y="158.6">MTFC4GACAAAM-1M</text>
<text x="55.3" y="167.2">MTFC4GACAAAM-1M</text>
</g>
<g font-size="1.5" fill="#f00">
<text x="85.4" y="29.9">QSPI_CS</text>
<text x="100.6" y="28.8">QSPI_CS</text>
<text x="108.9" y="29.7">3</text>
<text x="77.8" y="33.2">3</text>
<text x="77.8" y="31.5">3</text>
<text x="85" y="33.5">QSPI_D2</text>
<text x="85" y="31.8">QSPI_D1</text>
<text x="100.1" y="32.3">QSPI_D2</text>
<text x="100.6" y="30.5">QSPI_D1</text>
<text x="152.4" y="30.5">QSPI_D3</text>
<text x="152.4" y="34">QSPI_D0</text>
<text x="152.4" y="32.3">QSPI_SCK</text>
<text x="167.4" y="35.3">QSPI_D0</text>
<text x="167.4" y="31.8">QSPI_D3</text>
<text x="167.4" y="33.5">QSPI_SCK</text>
<text x="179.7" y="34.9">3</text>
<text x="179.7" y="31.5">3</text>
<text x="179.7" y="33.2">3</text>
<text x="132" y="85.2">MMC_CCLK</text>
<text x="145.5" y="84.1">MMC_CCLK</text>
<text x="157.2" y="85">3</text>
<text x="180" y="87.5">MMC_NRST</text>
<text x="132" y="92.1">MMC_CMD</text>
<text x="132" y="95.5">MMC_DAT0</text>
<text x="145.5" y="91">MMC_CMD</text>
<text x="145.5" y="94.4">MMC_DAT0</text>
<text x="157.2" y="91.9">3</text>
<text x="157.2" y="95.4">3</text>
<text x="132" y="97.3">MMC_DAT1</text>
<text x="132" y="99">MMC_DAT2</text>
<text x="132" y="100.7">MMC_DAT3</text>
<text x="145.5" y="99.6">MMC_DAT3</text>
<text x="145.5" y="97.9">MMC_DAT2</text>
<text x="145.5" y="96.2">MMC_DAT1</text>
<text x="157.2" y="97.1">3</text>
<text x="157.2" y="98.8">3</text>
<text x="157.2" y="100.5">3</text>
</g>
<g font-size="1.5" fill="#004080">
<text x="123.5" y="30.1">/CS</text>
<text x="123.5" y="31.8">DO(IO1)</text>
<text x="123.5" y="33.5">/WP(IO2)</text>
<text x="123.5" y="35.2">GND</text>
<text x="130.6" y="31.8">/HOLD(IO3)</text>
<text x="132" y="35.4" transform="rotate(-90 132 35.4)">TP</text>
<text x="133.9" y="35.2">DI(IO0)</text>
<text x="135.7" y="30.1">VCC</text>
<text x="136" y="33.5">CLK</text>
<text x="52.7" y="71.5">NC1</text>
<text x="65.9" y="71.5">NC53</text>
<text x="52.7" y="73.3">NC2</text>
<text x="52.7" y="75">NC3</text>
<text x="52.7" y="76.7">NC4</text>
<text x="65.9" y="73.3">NC54</text>
<text x="65.9" y="75">NC55</text>
<text x="65.9" y="76.7">NC56</text>
<text x="52.7" y="78.4">NC5</text>
<text x="52.7" y="80.2">NC6</text>
<text x="52.7" y="81.9">NC7</text>
<text x="52.7" y="83.6">NC8</text>
<text x="65.9" y="78.4">NC57</text>
<text x="65.9" y="80.2">NC58</text>
<text x="65.9" y="81.9">NC59</text>
<text x="65.9" y="83.6">NC60</text>
<text x="52.7" y="85.3">NC9</text>
<text x="52.7" y="88.8">NC11</text>
<text x="65.9" y="85.3">NC61</text>
<text x="65.9" y="87.1">NC62</text>
<text x="65.9" y="88.8">NC63</text>
<text x="196.1" y="85.3">CLK</text>
<text x="196.1" y="88.8">/RESET</text>
<text x="52.7" y="90.5">NC12</text>
<text x="52.7" y="92.2">NC13</text>
<text x="52.7" y="94">NC14</text>
<text x="52.7" y="95.7">NC15</text>
<text x="65.9" y="92.2">NC65</text>
<text x="65.9" y="94">NC66</text>
<text x="65.9" y="95.7">NC67</text>
<text x="65.9" y="90.5">NC64</text>
<text x="196.1" y="92.2">CMD</text>
<text x="196.1" y="95.7">DAT0</text>
<text x="52.7" y="97.4">NC16</text>
<text x="52.7" y="99.2">NC17</text>
<text x="52.7" y="100.9">NC18</text>
<text x="65.9" y="97.4">NC68</text>
<text x="65.9" y="99.2">NC69</text>
<text x="65.9" y="100.9">NC70</text>
<text x="196.1" y="97.4">DAT1</text>
<text x="196.1" y="99.2">DAT2</text>
<text x="196.1" y="100.9">DAT3</text>
<text x="52.7" y="102.6">NC19</text>
<text x="52.7" y="104.3">NC20</text>
<text x="52.7" y="106.1">NC21</text>
<text x="52.7" y="107.8">NC22</text>
<text x="65.9" y="102.6">NC71</text>
<text x="65.9" y="104.3">NC72</text>
<text x="65.9" y="106.1">NC73</text>
<text x="65.9" y="107.8">NC74</text>
<text x="196.1" y="102.6">DAT4</text>
<text x="196.1" y="104.3">DAT5</text>
<text x="196.1" y="106.1">DAT6</text>
<text x="196.1" y="107.8">DAT7</text>
<text x="52.7" y="109.5">NC23</text>
<text x="52.7" y="111.3">NC24</text>
<text x="52.7" y="113">NC25</text>
<text x="65.9" y="109.5">NC75</text>
<text x="65.9" y="111.3">NC76</text>
<text x="65.9" y="113">NC77</text>
<text x="52.7" y="114.7">NC26</text>
<text x="52.7" y="116.4">NC27</text>
<text x="52.7" y="118.2">NC28</text>
<text x="52.7" y="119.9">NC29</text>
<text x="65.9" y="114.7">NC78</text>
<text x="65.9" y="116.4">NC79</text>
<text x="65.9" y="118.2">NC80</text>
<text x="65.9" y="119.9">NC81</text>
<text x="52.7" y="121.6">NC30</text>
<text x="52.7" y="123.3">NC31</text>
<text x="52.7" y="125.1">NC32</text>
<text x="65.9" y="121.6">NC82</text>
<text x="65.9" y="123.3">NC83</text>
<text x="65.9" y="125.1">NC84</text>
<text x="52.7" y="126.8">NC33</text>
<text x="52.7" y="128.5">NC34</text>
<text x="52.7" y="130.2">NC35</text>
<text x="52.7" y="132">NC36</text>
<text x="65.9" y="126.8">NC85</text>
<text x="65.9" y="128.5">NC86</text>
<text x="65.9" y="130.2">NC87</text>
<text x="114.9" y="128.5">RFU1</text>
<text x="114.9" y="130.2">RFU2</text>
<text x="114.9" y="132">RFU3</text>
<text x="122.8" y="128.5">PAD1</text>
<text x="122.8" y="130.2">PAD2</text>
<text x="122.8" y="132">PAD3</text>
<text x="194.4" y="132">VCC1</text>
<text x="52.7" y="133.7">NC37</text>
<text x="52.7" y="135.4">NC38</text>
<text x="52.7" y="137.2">NC39</text>
<text x="65.9" y="133.7">NC89</text>
<text x="65.9" y="135.4">NC90</text>
<text x="65.9" y="137.2">NC91</text>
<text x="114.9" y="133.7">RFU4</text>
<text x="114.9" y="135.4">RFU5</text>
<text x="114.9" y="137.2">RFU6</text>
<text x="122.8" y="135.4">PAD4</text>
<text x="122.8" y="137.2">PAD5</text>
<text x="123.7" y="133.7">PAD</text>
<text x="194.4" y="133.7">VCC2</text>
<text x="194.4" y="135.4">VCC3</text>
<text x="194.4" y="137.2">VCC4</text>
<text x="207.6" y="133.7">VSS1</text>
<text x="207.6" y="135.4">VSS2</text>
<text x="207.6" y="137.2">VSS3</text>
<text x="52.7" y="138.9">NC40</text>
<text x="52.7" y="140.6">NC41</text>
<text x="52.7" y="142.3">NC42</text>
<text x="65.9" y="138.9">NC92</text>
<text x="65.9" y="140.6">NC93</text>
<text x="65.9" y="142.3">NC94</text>
<text x="114.9" y="138.9">RFU7</text>
<text x="114.9" y="140.6">RFU8</text>
<text x="114.9" y="142.3">RFU9</text>
<text x="122.8" y="138.9">PAD6</text>
<text x="122.8" y="140.6">PAD7</text>
<text x="122.8" y="142.3">PAD8</text>
<text x="207.6" y="138.9">VSS4</text>
<text x="52.7" y="144.1">NC43</text>
<text x="52.7" y="145.8">NC44</text>
<text x="52.7" y="147.5">NC45</text>
<text x="52.7" y="149.2">NC46</text>
<text x="65.9" y="144.1">NC95</text>
<text x="65.9" y="145.8">NC96</text>
<text x="65.9" y="147.5">NC97</text>
<text x="65.9" y="149.2">NC98</text>
<text x="114.9" y="144.1">RFU10</text>
<text x="114.9" y="145.8">RFU11</text>
<text x="114.9" y="147.5">RFU12</text>
<text x="114.9" y="149.2">RFU13</text>
<text x="122" y="145.8">PAD10</text>
<text x="122" y="147.5">PAD11</text>
<text x="122" y="149.2">PAD12</text>
<text x="122.8" y="144.1">PAD9</text>
<text x="194.4" y="144.1">VCCQ1</text>
<text x="194.4" y="145.8">VCCQ2</text>
<text x="194.4" y="147.5">VCCQ3</text>
<text x="194.4" y="149.2">VCCQ4</text>
<text x="206.3" y="144.1">VSSQ1</text>
<text x="206.3" y="145.8">VSSQ2</text>
<text x="206.3" y="147.5">VSSQ3</text>
<text x="206.3" y="149.2">VSSQ4</text>
<text x="52.7" y="151">NC47</text>
<text x="52.7" y="152.7">NC48</text>
<text x="52.7" y="154.4">NC49</text>
<text x="65" y="152.7">NC100</text>
<text x="65" y="154.4">NC101</text>
<text x="65.9" y="151">NC99</text>
<text x="114.9" y="151">RFU14</text>
<text x="114.9" y="152.7">RFU15</text>
<text x="114.9" y="154.4">RFU16</text>
<text x="122" y="151">PAD13</text>
<text x="122" y="152.7">PAD14</text>
<text x="122" y="154.4">PAD15</text>
<text x="194.4" y="151">VCCQ5</text>
<text x="194.4" y="154.4">VDDIM</text>
<text x="206.3" y="151">VSSQ5</text>
<text x="52.7" y="156.1">NC50</text>
<text x="52.7" y="157.9">NC51</text>
<text x="52.7" y="159.6">NC52</text>
<text x="65" y="156.1">NC102</text>
<text x="65" y="157.9">NC103</text>
<text x="65" y="159.6">NC104</text>
<text x="65" y="161.3">NC105</text>
<text x="114.9" y="156.1">RFU17</text>
<text x="65" y="163.1">NC106</text>
</g>
<g font-size="1.2">
<text x="29.1" y="1.3">5</text>
<text x="83.6" y="1.3">4</text>
<text x="138.2" y="1.3">3</text>
<text x="192.8" y="1.3">2</text>
<text x="247.4" y="1.3">1</text>
<text x=".5" y="28.3">D</text>
<text x="275.1" y="28.3">D</text>
<text x=".5" y="79.2">C</text>
<text x="275.1" y="79.2">C</text>
<text x=".5" y="130.2">B</text>
<text x="275.1" y="130.2">B</text>
<text x=".5" y="181.1">A</text>
<text x="275.1" y="181.1">A</text>
<text x="29.1" y="206.8">5</text>
<text x="83.6" y="206.8">4</text>
<text x="138.2" y="206.8">3</text>
<text x="192.8" y="206.8">2</text>
<text x="247.4" y="206.8">1</text>
</g>
</svg>
